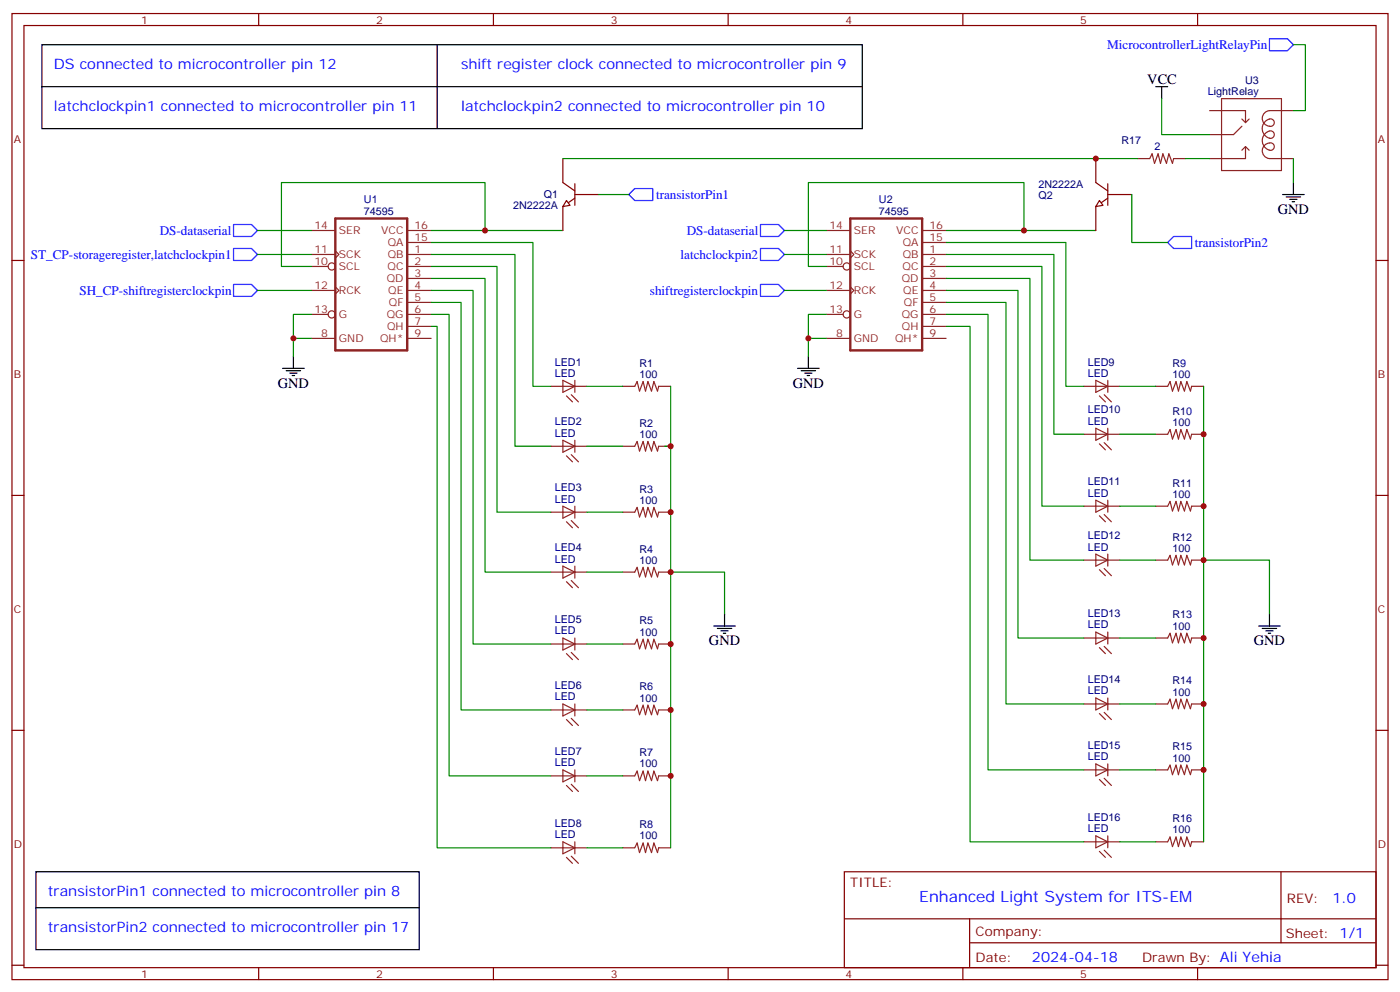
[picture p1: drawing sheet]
<svg xmlns="http://www.w3.org/2000/svg" width="412mm" height="292mm" viewBox="0 0 412 292" stroke-linecap="round" stroke-linejoin="round" font-family="sans-serif">
<g fill="none" stroke="#870000" stroke-width=".35">
<path d="M3.5 4h405.4v284.3h-405.4zM7.1 7.5h398.2v277.3h-398.2zM76.2 4v3.5M145.3 4v3.5M214.5 4v3.5M283.6 4v3.5M352.8 4v3.5M322.8 53.7l3.5 2.5M326.3 58.3l-3.5 2.5M326.3 54.1v6.3M3.5 76.7h3.6M405.3 76.7h3.6"/>
<path d="M3.5 145.8h3.6M405.3 145.8h3.6M3.5 214.9h3.6M405.3 214.9h3.6M248.7 256.6h156.6v28.2h-156.6zM377.3 256.6v20.9M248.7 270.4h156.5M285.6 277.5h119.6M285.6 270.4v14.1M3.5 284.1h3.6M76.2 284.8v3.5M145.3 284.8v3.5"/>
<path d="M214.5 284.8v3.5M283.6 284.8v3.5M352.8 284.8v3.5M405.3 284.1h3.6"/>
</g>
<path d="M98.8 64.3h21.1v38.8h-21.1zM250.5 64.3h21.1v38.8h-21.1z" fill="none" stroke="#8c2424" stroke-width=".71"/>
<g fill="none" stroke="#8c2424" stroke-width=".35">
<path d="M356.3 32.6h10.6v3.5M359.8 29h17.7v21.2h-17.7zM365.8 37.1l-2.4 2.5h-7.1M365.8 35l1.1 1.1M367.9 35l-1 1.1M381 32.6h-7.1a2.29 2.29 0 0 0-2 2.7 2.29 2.29 0 0 0 3 1.7 1.14 1.14 0 0 0 .2-1.6 1.14 1.14 0 0 0-1.6-.2 2.86 2.86 0 0 0-1.6 3.2 2.86 2.86 0 0 0 2.7 2.3 1.13 1.13 0 0 0 .6-1.7 1.13 1.13 0 0 0-1.7-.3 2.87 2.87 0 0 0-1.6 3.2 2.87 2.87 0 0 0 2.7 2.3 1.1 1.1 0 0 0 .7-1.4 1.1 1.1 0 0 0-1.4-.7 2.3 2.3 0 0 0-2.1 2.3 2.3 2.3 0 0 0 2.1 2.3h7.1M366.9 43.1v3.6h-10.6M366.9 43.1l-1.1 1.1M366.9 43.1l1 1.1M91.7 74.9h7.1M91.7 78.4h5M91.7 67.8h7.1"/>
<path d="M98.8 73.8l1 1.1-1 1.1M119.9 74.9h7.1M119.9 78.4h7.1M119.9 67.8h7.1M119.9 71.4h7.1M243.4 74.9h7.1M243.4 78.4h5M243.4 67.8h7.1M250.5 73.8l1 1.1-1 1.1M271.6 74.9h7.1M271.6 78.4h7.1M271.6 67.8h7.1"/>
<path d="M271.6 71.4h7.1M91.7 85.5h7.1M91.7 92.5h5M91.7 99.6h7.1M98.8 84.4l1 1.1-1 1M119.9 82h7.1M119.9 85.5h7.1M119.9 89h7.1M119.9 92.5h7.1M119.9 96.1h7.1M119.9 99.6h7.1M243.4 85.5h7.1"/>
<path d="M243.4 92.5h5M243.4 99.6h7.1M250.5 84.4l1 1.1-1 1M271.6 82h7.1M271.6 85.5h7.1M271.6 89h7.1M271.6 92.5h7.1M271.6 96.1h7.1M271.6 99.6h7.1M162.3 113.7h10.6M165.8 111.9l3.5 1.8-3.5 1.8zM166.9 116.5l1.7 1.8"/>
<path d="M168.3 116.2l2.1 2.1M169.3 111.9v3.6M183.4 113.7h3.6l.7-1.4 .7 2.8 1-2.8 .7 2.8 .8-2.8 1 2.8 .7-2.8 1.1 2.8 .3-1.4h3.6M319.3 113.7h10.5M322.8 111.9l3.5 1.8-3.5 1.8zM323.8 116.5l1.8 1.8M325.3 116.2l2.1 2.1M326.3 111.9v3.6M340.4 113.7h3.6l.7-1.4 .7 2.8 1-2.8 .7 2.8 .7-2.8 1.1 2.8 .7-2.8 1.1 2.8 .3-1.4h3.5M162.3 131.3h10.6M165.8 129.6l3.5 1.7-3.5 1.8zM166.9 134.2l1.7 1.7"/>
<path d="M168.3 133.8l2.1 2.1M169.3 129.6v3.5M183.4 131.3h3.6l.7-1.4 .7 2.9 1-2.9 .7 2.9 .8-2.9 1 2.9 .7-2.9 1.1 2.9 .3-1.5h3.6M319.3 127.8h10.5M322.8 126l3.5 1.8-3.5 1.8zM323.8 130.6l1.8 1.8M325.3 130.3l2.1 2.1M326.3 126v3.6M340.4 127.8h3.6l.7-1.4 .7 2.8 1-2.8 .7 2.8 .7-2.8 1.1 2.8 .7-2.8 1.1 2.8 .3-1.4h3.5M162.3 150.7h10.6M165.8 149l3.5 1.7-3.5 1.8zM166.9 153.6l1.7 1.7"/>
<path d="M168.3 153.2l2.1 2.1M169.3 149v3.5M183.4 150.7h3.6l.7-1.4 .7 2.9 1-2.9 .7 2.9 .8-2.9 1 2.9 .7-2.9 1.1 2.9 .3-1.5h3.6M319.3 149h10.5M322.8 147.2l3.5 1.8-3.5 1.7zM323.8 151.8l1.8 1.8M325.3 151.4l2.1 2.2M326.3 147.2v3.5M340.4 149h3.6l.7-1.4 .7 2.8 1-2.8 .7 2.8 .7-2.8 1.1 2.8 .7-2.8 1.1 2.8 .3-1.4h3.5M162.3 168.4h10.6M165.8 166.6l3.5 1.8-3.5 1.7zM166.9 171.2l1.7 1.8"/>
<path d="M168.3 170.9l2.1 2.1M169.3 166.6v3.5M183.4 168.4h3.6l.7-1.4 .7 2.8 1-2.8 .7 2.8 .8-2.8 1 2.8 .7-2.8 1.1 2.8 .3-1.4h3.6M319.3 164.9h10.5M322.8 163.1l3.5 1.8-3.5 1.7zM323.8 167.7l1.8 1.7M325.3 167.3l2.1 2.1M326.3 163.1v3.5M340.4 164.9h3.6l.7-1.5 .7 2.9 1-2.9 .7 2.9 .7-2.9 1.1 2.9 .7-2.9 1.1 2.9 .3-1.4h3.5M162.3 189.5h10.6M165.8 187.8l3.5 1.7-3.5 1.8zM166.9 192.4l1.7 1.7"/>
<path d="M168.3 192l2.1 2.1M169.3 187.8v3.5M183.4 189.5h3.6l.7-1.4 .7 2.9 1-2.9 .7 2.9 .8-2.9 1 2.9 .7-2.9 1.1 2.9 .3-1.5h3.6M319.3 187.8h10.5M322.8 186l3.5 1.8-3.5 1.7zM323.8 190.6l1.8 1.8M325.3 190.3l2.1 2.1M326.3 186v3.5M340.4 187.8h3.6l.7-1.4 .7 2.8 1-2.8 .7 2.8 .7-2.8 1.1 2.8 .7-2.8 1.1 2.8 .3-1.4h3.5M162.3 209h10.6M165.8 207.2l3.5 1.8-3.5 1.7zM166.9 211.8l1.7 1.7"/>
<path d="M168.3 211.4l2.1 2.1M169.3 207.2v3.5M183.4 209h3.6l.7-1.5 .7 2.9 1-2.9 .7 2.9 .8-2.9 1 2.9 .7-2.9 1.1 2.9 .3-1.4h3.6M319.3 207.2h10.5M322.8 205.4l3.5 1.8-3.5 1.8zM323.8 210l1.8 1.8M325.3 209.7l2.1 2.1M326.3 205.4v3.6M340.4 207.2h3.6l.7-1.4 .7 2.8 1-2.8 .7 2.8 .7-2.8 1.1 2.8 .7-2.8 1.1 2.8 .3-1.4h3.5M162.3 228.4h10.6M165.8 226.6l3.5 1.8-3.5 1.7zM166.9 231.2l1.7 1.7"/>
<path d="M168.3 230.8l2.1 2.1M169.3 226.6v3.5M183.4 228.4h3.6l.7-1.5 .7 2.9 1-2.9 .7 2.9 .8-2.9 1 2.9 .7-2.9 1.1 2.9 .3-1.4h3.6M319.3 226.6h10.5M322.8 224.8l3.5 1.8-3.5 1.8zM323.8 229.4l1.8 1.8M325.3 229.1l2.1 2.1M326.3 224.8v3.6M340.4 226.6h3.6l.7-1.4 .7 2.8 1-2.8 .7 2.8 .7-2.8 1.1 2.8 .7-2.8 1.1 2.8 .3-1.4h3.5M162.3 249.5h10.6M165.8 247.8l3.5 1.7-3.5 1.8zM166.9 252.3l1.7 1.8"/>
<path d="M168.3 252l2.1 2.1M169.3 247.8v3.5M183.4 249.5h3.6l.7-1.4 .7 2.8 1-2.8 .7 2.8 .8-2.8 1 2.8 .7-2.8 1.1 2.8 .3-1.4h3.6M319.3 247.8h10.5M322.8 246l3.5 1.8-3.5 1.7zM323.8 250.6l1.8 1.7M325.3 250.2l2.1 2.1M326.3 246v3.5M340.4 247.8h3.6l.7-1.5 .7 2.9 1-2.9 .7 2.9 .7-2.9 1.1 2.9 .7-2.9 1.1 2.9 .3-1.4h3.5"/>
<circle cx="97.7" cy="78.4" r="1.06"/>
<circle cx="249.4" cy="78.4" r="1.06"/>
<circle cx="97.7" cy="92.5" r="1.06"/>
<circle cx="249.4" cy="92.5" r="1.06"/>
</g>
<g fill="none" stroke="#008700" stroke-width=".35">
<path d="M75.8 67.8h15.9M75.8 74.9h15.9M127 74.9h24.7v56.4h10.6M127 71.4h30v42.3h5.3M127 78.4h19.4v72.3h15.9M127 67.8h38.8M142.9 67.8v-14.1h-60v24.7h8.8M231.1 67.8h12.3M231.1 74.9h12.3M278.7 71.4h35.3v42.3h5.3M278.7 74.9h31.7v52.9h8.9M278.7 78.4h28.2v70.6h12.4"/>
<path d="M278.7 67.8h44.1M301.6 67.8v-14.1h-63.5v24.7h5.3M75.8 85.5h15.9M86.4 99.6h5.3M91.7 92.5h-5.3v12.4M127 82h15.9v86.4h19.4M127 85.5h12.3v104h23M127 89h8.8v120h26.5M127 92.5h5.3v135.9h30M231.1 85.5h12.3M238.1 99.6h5.3M243.4 92.5h-5.3v12.4"/>
<path d="M278.7 82h24.7v82.9h15.9M278.7 89h17.6v118.2h23M278.7 92.5h12.3v134.1h28.3M278.7 96.1h7.1v151.7h33.5M278.7 85.5h21.2v102.3h19.4M172.9 113.7h10.5M197.6 113.7v17.6h-1.8M329.8 113.7h10.6M354.5 113.7v134.1M172.9 131.3h10.5M197.6 131.3v118.2M329.8 127.8h10.6"/>
<path d="M172.9 150.7h10.5M329.8 149h10.6M172.9 168.4h10.5M197.6 168.4h15.8v12.3M329.8 164.9h10.6M354.5 164.9h19.4v15.8M172.9 189.5h10.5M329.8 187.8h10.6M172.9 209h10.5M329.8 207.2h10.6M172.9 228.4h10.5M329.8 226.6h10.6"/>
<path d="M172.9 249.5h10.5M329.8 247.8h10.6"/>
</g>
<g fill="none" stroke="#000" stroke-width=".35">
<path d="M12.3 13.2h241.7v24.7h-241.7zM128.8 13.2v24.7M12.3 25.5h241.7M83.3 108.4h6.3M84.3 109.1h4.2M85.4 109.8h2.1M86.1 110.5h.7M86.4 104.9v3.5M234.9 108.4h6.4M236 109.1h4.2M237.1 109.8h2.1M237.8 110.5h.7"/>
<path d="M238.1 104.9v3.5M210.3 184.3h6.3M211.3 185h4.2M212.4 185.7h2.1M213.1 186.4h.7M213.4 180.7v3.6M370.8 184.3h6.3M371.8 185h4.3M372.9 185.7h2.1M373.6 186.4h.7M373.9 180.7v3.6"/>
</g>
<path d="M68.8 66.1h5.3l1.7 1.7-1.7 1.8h-5.3zM68.8 73.1h5.3l1.7 1.8-1.7 1.8h-5.3zM224 66.1h5.3l1.8 1.7-1.8 1.8h-5.3zM224 73.1h5.3l1.8 1.8-1.8 1.8h-5.3zM68.8 83.7h5.3l1.7 1.8-1.7 1.7h-5.3zM224 83.7h5.3l1.8 1.8-1.8 1.7h-5.3z" fill="none" stroke="#00f" stroke-width=".35"/>
<path d="M323.8 59l1.1 1.4-2.1 .4z" fill="#fff" stroke="#870000" stroke-width=".35"/>
<path d="M165.8 53.7l3.5 2.5M169.3 58.3l-3.5 2.5M169.3 54.1v6.3M322.8 46.7v7M326.3 57.3h7.1M322.8 60.8v7" fill="none" stroke="#870000" stroke-width=".35"/>
<path d="M166.9 59l1 1.4-2.1 .4z" fill="#fff" stroke="#870000" stroke-width=".35"/>
<path d="M165.8 46.7v7M169.3 57.3h7.1M165.8 60.8v7" fill="none" stroke="#870000" stroke-width=".35"/>
<path d="M340.4 25.5h3.6M342.2 25.5v3.5M377.8 57.3h6.4M378.9 58h4.2M379.9 58.7h2.2M380.6 59.4h.8M381 53.7v3.6M10.6 256.6h112.9v22.9h-112.9zM10.6 267.2h112.9" fill="none" stroke="#000" stroke-width=".35"/>
<path d="M381 13.2h3.5v19.4h-3.5M342.2 29v10.6h14.1M165.8 46.7h169.3M176.4 57.3h8.8M333.4 57.3v14.1h10.6M349.2 46.7h7.1M381 46.7v7M127 96.1h1.8v153.4h33.5" fill="none" stroke="#008700" stroke-width=".35"/>
<path d="M373.9 11.4h5.3l1.8 1.8-1.8 1.7h-5.3zM185.2 57.3l1.8-1.8h5.3v3.5h-5.3zM345.7 69.6h5.3v3.5h-5.3l-1.7-1.7z" fill="none" stroke="#00f" stroke-width=".35"/>
<path d="M335.1 46.7h3.6l.7-1.4 .7 2.8 1-2.8 .7 2.8 .7-2.8 1.1 2.8 .7-2.8 1.1 2.8 .3-1.4h3.5" fill="none" stroke="#8c2424" stroke-width=".35"/>
<g fill="#c00">
<circle cx="86.4" cy="99.6" r=".88"/>
<circle cx="197.6" cy="131.3" r=".88"/>
<circle cx="197.6" cy="150.7" r=".88"/>
<circle cx="197.6" cy="168.4" r=".88"/>
<circle cx="197.6" cy="189.5" r=".88"/>
<circle cx="197.6" cy="209" r=".88"/>
<circle cx="197.6" cy="228.4" r=".88"/>
<circle cx="354.5" cy="127.8" r=".88"/>
<circle cx="354.5" cy="149" r=".88"/>
<circle cx="354.5" cy="164.9" r=".88"/>
<circle cx="354.5" cy="187.8" r=".88"/>
<circle cx="354.5" cy="207.2" r=".88"/>
<circle cx="354.5" cy="226.6" r=".88"/>
<circle cx="238.1" cy="99.6" r=".88"/>
<circle cx="301.6" cy="67.8" r=".88"/>
<circle cx="142.9" cy="67.8" r=".88"/>
<circle cx="322.8" cy="46.7" r=".88"/>
</g>
<text font-size="4.6" fill="#00f" x="270.8" y="265.6">Enhanced Light System for ITS-EM</text>
<g font-size="4.2" fill="#00f">
<text x="15.9" y="20.2">DS connected to microcontroller pin 12</text>
<text x="135.8" y="20.2">shift register clock connected to microcontroller pin 9</text>
<text x="15.9" y="32.6">latchclockpin1 connected to microcontroller pin 11</text>
<text x="135.8" y="32.6">latchclockpin2 connected to microcontroller pin 10</text>
<text x="14.1" y="263.6">transistorPin1 connected to microcontroller pin 8</text>
<text x="392.5" y="265.8">1.0</text>
<text x="14.1" y="274.2">transistorPin2 connected to microcontroller pin 17</text>
<text x="304" y="283.2">2024-04-18</text>
</g>
<g font-size="4.2">
<text x="338" y="24.8">VCC</text>
<text x="376.4" y="62.9">GND</text>
<text x="81.8" y="114.1">GND</text>
<text x="233.5" y="114.1">GND</text>
<text x="208.8" y="189.9">GND</text>
<text x="369.4" y="189.9">GND</text>
</g>
<g font-size="3.9" fill="#00f">
<text x="326.1" y="14.3">MicrocontrollerLightRelayPin</text>
<text x="193.2" y="58.5">transistorPin1</text>
<text x="47.1" y="69.1">DS-dataserial</text>
<text x="202.3" y="69.1">DS-dataserial</text>
<text x="9.1" y="76.1">ST_CP-storageregister,latchclockpin1</text>
<text x="200.5" y="76.1">latchclockpin2</text>
<text x="352" y="72.6">transistorPin2</text>
<text x="23.4" y="86.7">SH_CP-shiftregisterclockpin</text>
<text x="191.4" y="86.7">shiftregisterclockpin</text>
</g>
<g font-size="3.9" fill="#800">
<text x="250.5" y="261.2">TITLE:</text>
<text x="379.1" y="265.8">REV:</text>
<text x="287.4" y="275.4">Company:</text>
<text x="378.7" y="276">Sheet: 1/1</text>
<text x="287.4" y="283">Date:</text>
<text x="336.4" y="283.1">Drawn By: Ali Yehia</text>
</g>
<g font-size="3.2" fill="#800">
<text x="41.6" y="7">1</text>
<text x="110.8" y="7">2</text>
<text x="179.9" y="7">3</text>
<text x="249.1" y="7">4</text>
<text x="318.2" y="7">5</text>
<text x="4.1" y="42.1">A</text>
<text x="405.9" y="42.1">A</text>
<text x="4.1" y="111.2">B</text>
<text x="405.9" y="111.2">B</text>
<text x="4.1" y="180.4">C</text>
<text x="405.9" y="180.4">C</text>
<text x="4.1" y="249.5">D</text>
<text x="405.9" y="249.5">D</text>
<text x="41.6" y="287.8">1</text>
<text x="110.8" y="287.8">2</text>
<text x="179.9" y="287.8">3</text>
<text x="249.1" y="287.8">4</text>
<text x="318.2" y="287.8">5</text>
</g>
<g font-size="3.2" fill="#000080">
<text x="355.8" y="28">LightRelay</text>
<text x="366.7" y="24.7">U3</text>
<text x="330.3" y="42.5">R17</text>
<text x="340" y="44.2">2</text>
<text x="107.2" y="59.9">U1</text>
<text x="160.2" y="58.3">Q1</text>
<text x="258.9" y="59.9">U2</text>
<text x="305.9" y="55.3">2N2222A</text>
<text x="305.9" y="58.6">Q2</text>
<text x="107.2" y="63.1">74595</text>
<text x="151.2" y="61.6">2N2222A</text>
<text x="258.9" y="63.1">74595</text>
<text x="163.4" y="107.6">LED1</text>
<text x="188.4" y="107.9">R1</text>
<text x="320.4" y="107.6">LED9</text>
<text x="345.3" y="107.9">R9</text>
<text x="163.4" y="110.9">LED</text>
<text x="188.4" y="111.2">100</text>
<text x="320.4" y="110.9">LED</text>
<text x="345.3" y="111.2">100</text>
<text x="163.4" y="125.2">LED2</text>
<text x="188.4" y="125.6">R2</text>
<text x="320.4" y="125">LED</text>
<text x="320.4" y="121.7">LED10</text>
<text x="345.3" y="125.3">100</text>
<text x="345.3" y="122.1">R10</text>
<text x="163.4" y="128.5">LED</text>
<text x="188.4" y="128.9">100</text>
<text x="320.4" y="142.9">LED11</text>
<text x="345.3" y="143.2">R11</text>
<text x="163.4" y="147.9">LED</text>
<text x="163.4" y="144.6">LED3</text>
<text x="188.4" y="148.3">100</text>
<text x="188.4" y="145">R3</text>
<text x="320.4" y="146.2">LED</text>
<text x="345.3" y="146.5">100</text>
<text x="320.4" y="158.7">LED12</text>
<text x="345.3" y="159.1">R12</text>
<text x="163.4" y="165.6">LED</text>
<text x="163.4" y="162.3">LED4</text>
<text x="188.4" y="165.9">100</text>
<text x="188.4" y="162.6">R4</text>
<text x="320.4" y="162">LED</text>
<text x="345.3" y="162.4">100</text>
<text x="163.4" y="183.4">LED5</text>
<text x="188.4" y="183.8">R5</text>
<text x="320.4" y="185">LED</text>
<text x="320.4" y="181.7">LED13</text>
<text x="345.3" y="185.3">100</text>
<text x="345.3" y="182">R13</text>
<text x="163.4" y="186.7">LED</text>
<text x="188.4" y="187.1">100</text>
<text x="163.4" y="202.8">LED6</text>
<text x="188.4" y="203.2">R6</text>
<text x="320.4" y="201.1">LED14</text>
<text x="345.3" y="201.4">R14</text>
<text x="163.4" y="206.1">LED</text>
<text x="188.4" y="206.5">100</text>
<text x="320.4" y="204.4">LED</text>
<text x="345.3" y="204.7">100</text>
<text x="320.4" y="220.5">LED15</text>
<text x="345.3" y="220.8">R15</text>
<text x="163.4" y="225.5">LED</text>
<text x="163.4" y="222.2">LED7</text>
<text x="188.4" y="225.9">100</text>
<text x="188.4" y="222.6">R7</text>
<text x="320.4" y="223.8">LED</text>
<text x="345.3" y="224.1">100</text>
<text x="163.4" y="243.4">LED8</text>
<text x="188.4" y="243.8">R8</text>
<text x="320.4" y="244.9">LED</text>
<text x="320.4" y="241.6">LED16</text>
<text x="345.3" y="245.3">100</text>
<text x="345.3" y="242">R16</text>
<text x="163.4" y="246.7">LED</text>
<text x="188.4" y="247.1">100</text>
</g>
<g font-size="3.2" fill="#8d2323">
<text x="92.6" y="67.5">14</text>
<text x="99.8" y="68.9">SER</text>
<text x="112.3" y="68.9">VCC</text>
<text x="122.1" y="71">15</text>
<text x="122.1" y="67.5">16</text>
<text x="244.3" y="67.5">14</text>
<text x="251.5" y="68.9">SER</text>
<text x="264" y="68.9">VCC</text>
<text x="273.8" y="71">15</text>
<text x="273.8" y="67.5">16</text>
<text x="92.6" y="74.5">11</text>
<text x="99.8" y="76">SCK</text>
<text x="114.2" y="76">QB</text>
<text x="114.2" y="72.4">QA</text>
<text x="122.1" y="74.5">1</text>
<text x="244.3" y="74.5">11</text>
<text x="251.5" y="76">SCK</text>
<text x="265.9" y="76">QB</text>
<text x="265.9" y="72.4">QA</text>
<text x="273.8" y="74.5">1</text>
<text x="92.6" y="78.1">10</text>
<text x="99.8" y="79.5">SCL</text>
<text x="113.9" y="83">QD</text>
<text x="114.2" y="79.5">QC</text>
<text x="122.1" y="78.1">2</text>
<text x="122.1" y="81.6">3</text>
<text x="244.3" y="78.1">10</text>
<text x="251.5" y="79.5">SCL</text>
<text x="265.6" y="83">QD</text>
<text x="265.9" y="79.5">QC</text>
<text x="273.8" y="78.1">2</text>
<text x="273.8" y="81.6">3</text>
<text x="92.6" y="85.1">12</text>
<text x="99.8" y="86.5">RCK</text>
<text x="114.4" y="86.5">QE</text>
<text x="122.1" y="85.1">4</text>
<text x="122.1" y="88.7">5</text>
<text x="244.3" y="85.1">12</text>
<text x="251.5" y="86.5">RCK</text>
<text x="266.1" y="86.5">QE</text>
<text x="273.8" y="85.1">4</text>
<text x="273.8" y="88.7">5</text>
<text x="92.6" y="92.2">13</text>
<text x="99.8" y="93.6">G</text>
<text x="113.9" y="93.6">QG</text>
<text x="114.6" y="90.1">QF</text>
<text x="122.1" y="92.2">6</text>
<text x="122.1" y="95.7">7</text>
<text x="244.3" y="92.2">13</text>
<text x="251.5" y="93.6">G</text>
<text x="265.6" y="93.6">QG</text>
<text x="266.3" y="90.1">QF</text>
<text x="273.8" y="92.2">6</text>
<text x="273.8" y="95.7">7</text>
<text x="94.6" y="99.2">8</text>
<text x="99.8" y="100.6">GND</text>
<text x="112" y="100.6">QH*</text>
<text x="114" y="97.1">QH</text>
<text x="122.1" y="99.2">9</text>
<text x="246.3" y="99.2">8</text>
<text x="251.5" y="100.6">GND</text>
<text x="263.7" y="100.6">QH*</text>
<text x="265.7" y="97.1">QH</text>
<text x="273.8" y="99.2">9</text>
</g>
</svg>
